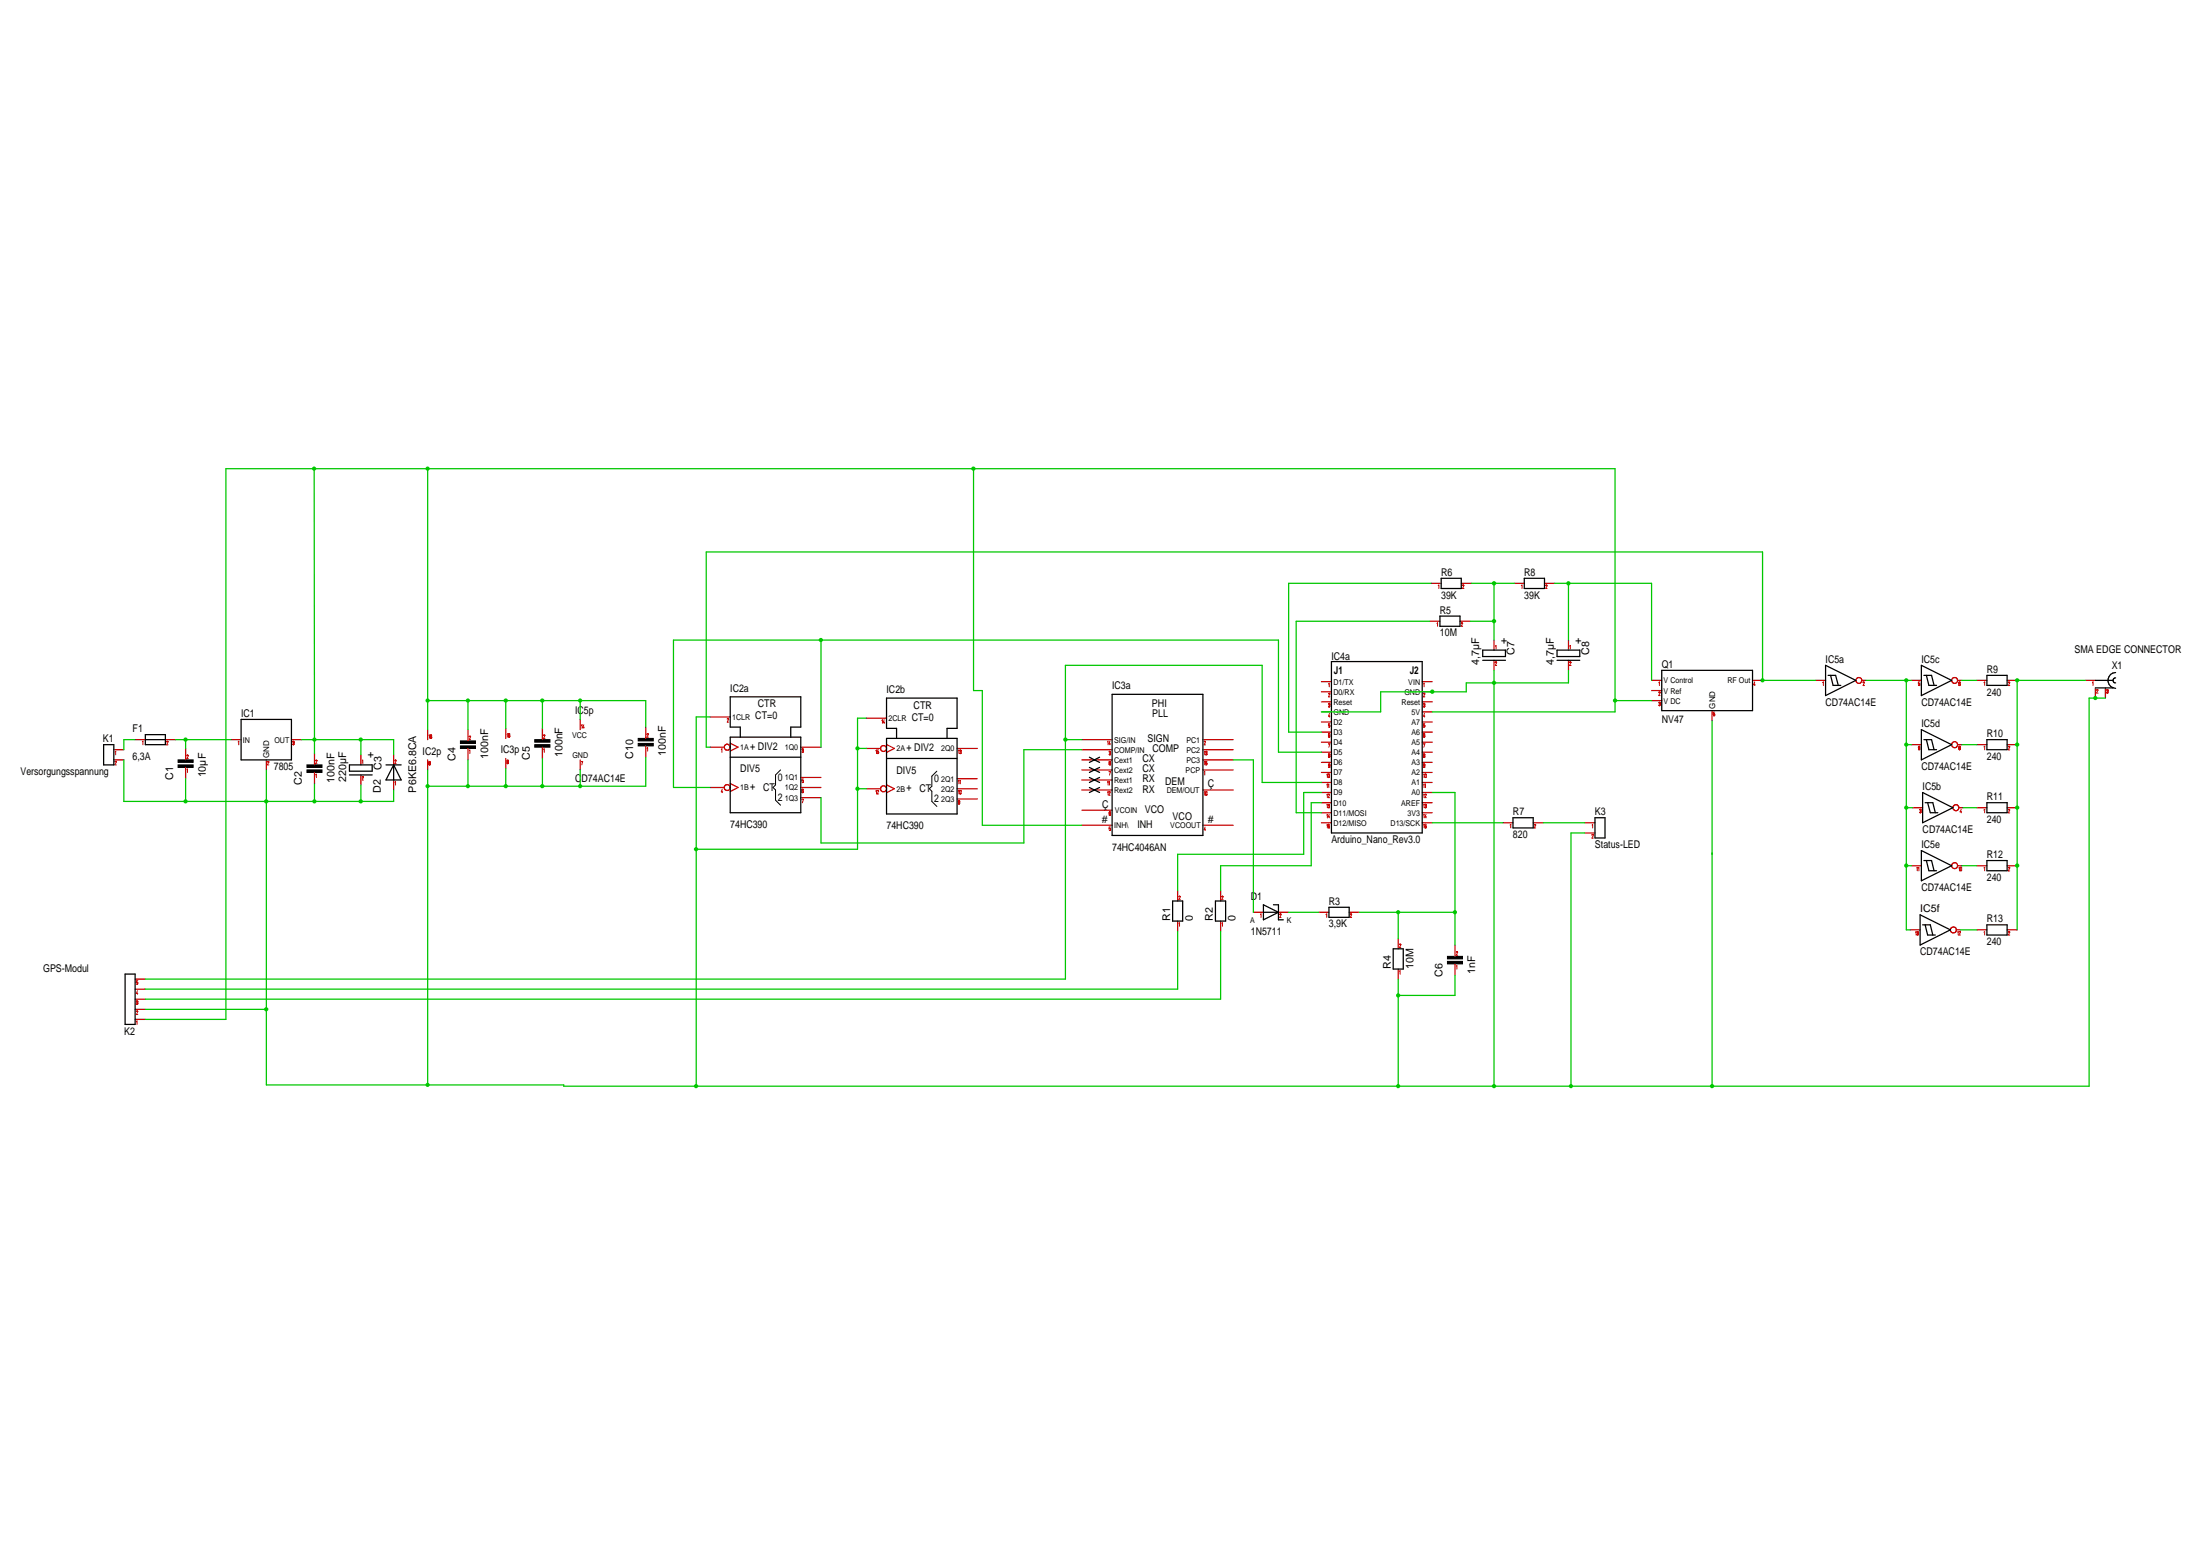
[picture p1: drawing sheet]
<svg xmlns="http://www.w3.org/2000/svg" width="297mm" height="210mm" viewBox="0 0 297 210" stroke-linecap="round" stroke-linejoin="round" font-family="sans-serif">
<g fill="none" stroke="#c70000" stroke-width=".17">
<path d="M193.2 78.7h1.4M197.3 78.7h1.4M204.4 78.7h1.4M208.5 78.7h1.4M18.2 99.8h1.4M22.3 99.8h1.4M31.2 99.8h1.4M39.3 99.8h1.4M57.7 98.5v1.3M63.2 98.5v1.5M68.3 98.3v1.4M73.2 98.3v1.5"/>
<path d="M78.3 97.1v1.4M87.2 98.1v1.6M95.9 96.8h2.7M117 96.9h2.7M146.1 99.8h4.1M162.4 99.8h4.1M178.4 98.8h1.4M178.4 97.5h1.4M178.4 96.1h1.4M178.4 94.7h1.4M178.4 93.4h1.4M178.4 92h1.4"/>
<path d="M192 98.8h1.4M192 97.5h1.4M192 96.1h1.4M192 94.7h1.4M192 93.4h1.4M192 92h1.4M193 83.9h1.4M197.1 83.9h1.4M201.7 86.4v1.4M201.7 89.1v1.4M211.8 86.4v1.4M211.8 89.1v1.4"/>
<path d="M223 91.8h1.4M223 94.6h1.4M223 93.2h1.4M231.2 95.9v1.4M236.6 91.8h1.4M245.1 91.8h1.4M251.4 91.8h.5M258.1 91.8h1.3M264.3 91.8h.6M266.9 91.8h1.4M271 91.8h1.4M281.6 91.8h1.3"/>
<path d="M282.9 92.9v1.3M284.3 92.9v1.3M15.4 102.6h1.3M15.4 101.2h1.3M25.1 101v1.6M25.1 103.6v1.5M36 102.6v1.3M42.5 101.7v1.6M42.5 104.3v1.5M48.7 101.9v1.4M48.7 104.6v1.4M53.1 101.9v1.4"/>
<path d="M53.1 105.3v1.3M57.7 102.6v1.3M63.2 101v1.6M68.3 102.4v1.4M73.2 100.9v1.5M78.3 102.6v1.3M87.2 100.7v1.5M95.9 106.3h1.9M95.9 100.9h1.9M98.6 105.8l1.1 .5-1.1 .5M98.6 100.3l1.1 .6-1.1 .5M108.1 107.7h2.7"/>
<path d="M108.1 106.3h2.7M108.1 104.9h2.7M108.1 100.9h2.7M117 106.5h1.9M117 101h1.9M119.7 105.9l1.1 .6-1.1 .5M119.7 100.5l1.1 .5-1.1 .6M129.2 107.8h2.8M129.2 106.5h2.8M129.2 105.1h2.8M129.2 101h2.8M146.1 102.6h4.1"/>
<path d="M146.1 101.2h4.1M146.1 106.6h4.1M146.1 105.3h4.1M146.1 109.4h4.1M146.1 103.9h4.1M146.1 111.4h4.1M162.4 102.6h4.1M162.4 101.2h4.1M162.4 106.6h4.1M162.4 103.9h4.1M162.4 111.4h4.1M178.4 111.1h1.4"/>
<path d="M178.4 100.2h1.4M178.4 101.5h1.4M178.4 102.9h1.4M178.4 104.3h1.4M178.4 105.6h1.4M178.4 109.7h1.4M178.4 108.4h1.4M178.4 107h1.4M192 111.1h1.4M192 100.2h1.4M192 101.5h1.4M192 102.9h1.4"/>
<path d="M192 104.3h1.4M192 105.6h1.4M192 109.7h1.4M192 108.4h1.4M192 107h1.4M202.9 111.1h1.4M207 111.1h1.4M214 111.1h1.3M214 112.4h1.3M258.1 116.9h1.3M258.1 100.5h1.3M258.2 109h1.4"/>
<path d="M264.3 116.9h.6M264.3 100.5h.6M264.5 109h.5M266.9 116.9h1.4M266.9 109h1.4M266.9 100.5h1.4M271 116.9h1.4M271 109h1.4M271 100.5h1.4M18.2 132.2h1.4M18.2 133.5h1.4M18.2 134.9h1.4"/>
<path d="M18.2 136.2h1.4M18.2 137.6h1.4M159 120.2v1.4M159 124.3v1.4M164.8 120.2v1.4M164.8 124.3v1.4M169.2 123.1h1.4M172.6 123.1h1.4M178.1 123.1h1.3M182.2 123.1h1.3M188.8 126.7v1.4M188.8 130.8v1.4"/>
<path d="M196.4 127.6v1.5M196.4 130.1v1.6M257.9 125.5h1.3M264.1 125.5h.6M266.9 125.5h1.4M271 125.5h1.4"/>
<circle cx="251" cy="91.9" r=".4"/>
<circle cx="263.9" cy="91.9" r=".4"/>
<circle cx="98.2" cy="100.9" r=".4"/>
<circle cx="98.2" cy="106.3" r=".4"/>
<circle cx="119.3" cy="101" r=".4"/>
<circle cx="119.3" cy="106.5" r=".4"/>
<circle cx="263.9" cy="116.9" r=".4"/>
<circle cx="263.9" cy="100.5" r=".4"/>
<circle cx="264.1" cy="109" r=".4"/>
<circle cx="263.7" cy="125.5" r=".4"/>
</g>
<g fill="none" stroke="#c70000" stroke-width=".14">
<path d="M194.2 79.1l.1-.1v.4M197.5 79v.1M197.5 79h.1M197.5 79h.2M197.7 79.1l-.2 .3h.2M197.7 79v.1M205.4 79.1l.1-.1v.4M208.7 79v.1M208.7 79h.1M208.7 79l.2 .1-.2 .3h.2M57.9 99.3l.1-.1v.5M58.3 99.3l-.1-.1-.1 .1v.3l.2 .1v-.3l-.2 .1"/>
<path d="M63.4 99.5l.1-.1-.1 .4h.1M68.5 99.1l.1-.1v.5M68.8 99.1v-.1l-.2 .1v.3l.2 .1v-.2h-.2M73.4 99.3v-.1l.2 .1-.2 .4h.2M78.5 97.9l.1-.1v.5M78.8 97.8l-.1 .4h.2M78.8 98.1v.2M87.3 99.1h.2l-.2 .4h.2M98.4 97h-.1l-.1 .1M98.4 97l-.2 .5h.2M98.4 97h.1M119 97.3l.1-.1v.4"/>
<path d="M119.4 97.2l-.2 .3h.2M119.4 97.4v.2M179.4 95.1l.1-.1h.1l-.2 .2M179.4 97.9h.2l-.1 .2h-.1M179.4 93.7h.2M179.4 92.3l.1-.1v.5M179.4 93.7h.1M179.5 95.2l.1 .2h-.1l-.1-.1M179.5 96.3l-.1 .4h.2M179.5 96.6v.2M179.6 99.1l-.1-.1-.1 .1v.4h.1l.1-.2h-.2M179.6 97.7h-.2v.3"/>
<path d="M179.6 93.7l-.2 .4h.2M179.6 93.7h.1M192.2 95.3l.1 .1h.1M192.2 99.3h.2v.2M192.2 93.7l.1-.1 .1 .1-.2 .4h.2M192.2 95.1l.1-.1v.1M192.2 97.9h.1l.1 .1v.1h-.2M192.2 93.7h.1M192.2 92.3l.1-.1v.5M192.3 95.2l.1 .2M192.3 96.3l-.1 .4h.2M192.3 96.6v.2"/>
<path d="M192.3 95.1v.1M192.4 95.4h.1M192.4 99.5h.1M192.4 99.1l-.1-.1-.1 .1v.4h.2M192.4 97.7h-.2v.3M194 84.2l.1-.1v.4M197.3 84.1v.1M197.3 84.1h.1M197.3 84.1h.2M197.5 84.1v.1M197.5 84.2l-.2 .3h.2M201.9 89.4h.2"/>
<path d="M201.9 89.4h.1M201.9 87.2l.1-.1v.5M202.1 89.4l-.2 .4h.2M202.1 89.4h.1M211.9 89.4l.1-.1 .1 .1-.2 .4h.2M211.9 87.2l.1-.1v.5M224 93.5h.1M224 95.2v.1M224 93.5h.2M224 92.2v-.1v.4M224 94.8v.1M224 95.3h.1"/>
<path d="M224 95l.2 .1-.1 .2M224 94.8h.1M224.1 94.8l.1 .1-.2 .1M224.2 93.5h.1M224.2 93.5l-.2 .4h.2M231.4 96.3h.1M231.4 96.3l-.1 .1M231.4 96.3l.1 .3h-.1M231.5 96.1h-.2v.3M236.9 92.1l-.1 .3h.2M236.9 92.3v.2M246.1 92.2l.1-.1v.4"/>
<path d="M251.5 92.2l.1-.1h.1l-.2 .4h.2M259 92.3h.2v.2h-.2M259.2 92.1h-.2v.2M264.6 92.1h.1M264.6 92.1h-.1v.4h.1l.1-.2h-.2M264.6 92.1l.1 .1M267.9 92.2l.1-.1v.4M271.2 92.2v-.1h.1l-.1 .4h.2M282.5 92.2l.1-.1v.4M283.3 93.2h.1M283.3 93.2l-.2-.1v.1M283.3 93.2l-.2 .4h.2"/>
<path d="M284.4 93.2l.2-.1v.2M284.4 93.2h.1M284.5 93.3h.1M284.6 93.3v.2h-.2M15.5 102.9l.1-.1h.1l-.2 .5h.2M15.5 101.5l.1-.1v.5M19.2 100.2l.1-.1v.4M22.5 100.2l.1-.1h.1l-.2 .4h.2M25.2 103.9l.1-.1v.5M25.4 102l-.2 .4h.2M25.4 102h.1M25.4 102l-.1-.1-.1 .1"/>
<path d="M32.2 100.2v-.1v.4M36.1 102.9l.1-.1h.1l-.2 .5h.2M39.5 100.2l.1-.1h.1l-.1 .2M39.6 100.3h.1M39.7 100.3h.1M39.7 100.3v.2l-.2-.1M42.6 102.7l.1-.1 .1 .1-.2 .4h.2M42.6 104.6l.1-.1v.5M48.9 102.7l.1-.1v.5M48.9 104.9l.1-.1 .1 .1-.2 .4h.2M48.9 104.9h.1M53.3 105.6l.1-.1v.5"/>
<path d="M53.3 102.6h.1l.1 .1-.2 .4h.2M53.3 102.6v.1M53.3 102.7h.1M57.9 102.9l.1-.1 .1 .1M57.9 102.9l.1 .1M57.9 102.9h.1M57.9 103v.1M58 103h.1M58 103h-.1M58 103l.1 .1-.1 .2-.1-.1v-.1M58.1 102.9h.1M58.1 102.9l-.1 .1"/>
<path d="M63.4 101.3v-.1v.5M68.5 102.6v.2a.2 .2 0 0 1 .1 .3l-.1-.1v-.1l.1-.1v-.2zM73.4 101.2l.1-.1v.5M78.5 102.8h.2l-.2 .5M87.3 101l.1-.1v.5M97.4 101.2l.1-.1v.5M97.5 106.5l-.1 .4h.2M97.5 106.8v.2M108.3 101.5h.2M108.3 108l.2-.1-.2 .5M108.3 105.4l.1-.1a.15 .15 0 0 1 .1 .2 .15 .15 0 0 1-.1 .1h-.1M108.3 106.7v.1"/>
<path d="M108.3 106.7h.1M108.4 101.3h.1M108.4 101.3l.1 .2M108.5 101.1h-.1l-.1 .1M108.5 106.6h-.2v.3l.1 .1 .1-.2-.2-.1M108.5 106.6h.1M108.5 101.1h.1M108.5 101.5h.1M108.5 101.1l-.1 .2M108.5 105.2h-.2v.3M118.2 106.8l.1-.1v.5M118.2 101.3l.1-.1v.5"/>
<path d="M118.4 106.7l.2 .1-.2 .4h.2M118.4 106.7h.1M118.4 106.7v.1M118.4 101.5h.2v.2h-.2M118.6 101.2h-.2v.3M129.4 108.4l.1 .1h.1M129.4 106.8l.1-.1v.5M129.4 101.3l.1-.1v.5M129.4 105.4l.1-.1v.5M129.6 108.5h.1M129.6 101.3v-.1l.2 .1-.1 .2 .1 .2h-.2v-.1M129.6 108.2l-.2 .1v-.2h.2v.4"/>
<path d="M129.6 105.4l.1-.1v.5M129.6 106.7h.2l-.1 .5-.1-.1zM149.5 100.2l.1-.1v.4M149.5 105.6l.1-.1v.5M149.5 107l.1-.1v.4M149.7 107l.1-.1h.1l-.2 .4h.2M149.7 105.6l.1-.1v.5M149.8 101.5l.1-.1v.2M149.8 104.2l.1-.1-.1 .5M149.8 101.6h.1M149.9 100.1l-.2 .3h.2M149.9 100.3v.2"/>
<path d="M149.9 101.6v.3l-.1-.1M149.9 101.6h.1M149.9 102.9v-.1h-.1v.4l.1 .1v-.3h-.1M149.9 109.8h-.1v-.2h.1v.4l-.1 .1v-.1M149.9 111.6h-.1v.3v-.1l.1 .1v.2h-.1M162.6 100.2v-.1h.2l-.2 .4h.2M162.6 102.9l.1-.1v.5M162.6 101.5l.1-.1v.5M162.6 104.2l.1-.1v.5M162.6 107l.1-.1v.4M162.7 111.6l-.1 .4h.2M162.7 111.9v.2"/>
<path d="M162.8 103.2h.1M162.8 101.5l.1-.1v.2M162.8 106.9h.2l-.1 .4h-.1zM162.8 103h.1M162.8 101.6h.1M162.9 101.6v.3l-.1-.1M162.9 101.6h.1M162.9 103h.1M162.9 103.2h.1M162.9 103v.2M163 102.8h-.2v.2M179.1 104.6l.1-.1v.5"/>
<path d="M179.1 105.9l.1-.1v.5M179.1 107.3l.1-.1v.5M179.1 108.6h.1v.5M179.1 110l.1-.1v.5M179.1 111.4l.1-.1v.5M179.3 108.6h.1h.1l-.1 .2M179.3 104.5h.2v.4l-.1 .1-.1-.1zM179.3 107.3l.1-.1 .1 .1-.2 .4h.2M179.3 105.9l.1-.1v.5M179.4 100.5l.2-.1-.2 .5M179.4 102v-.2h.2l-.1 .2M179.4 102v.2h.2l-.1-.2"/>
<path d="M179.4 102h.1M179.4 108.8h.1M179.5 110.2v.2M179.5 109.9l-.2 .4h.2M179.5 108.8h.1M179.5 111.3h-.2v.3l.1-.1h.1v.2h-.2M179.5 108.8v.2l-.2-.1M179.6 103.3l-.2 .1v-.3l.2 .1v.3l-.2 .1v-.1M192.2 100.5l.2-.1-.2 .5M192.2 103.5l.2 .1M192.2 104.6l.1-.1v.5M192.2 105.9l.1-.1v.5"/>
<path d="M192.2 107.3l.1-.1v.5M192.2 108.6h.1v.5M192.2 110l.1-.1v.5M192.2 111.4l.1-.1v.5M192.2 102v.2h.2l-.1-.2M192.2 102h.1M192.4 101.8h.1M192.4 103.5v.1M192.4 101.8h-.2v.2M192.4 101.8v.1M192.4 108.6h.1h.1l-.2 .2M192.4 101.9l-.1 .1"/>
<path d="M192.4 103.3l-.2 .1v-.3l.2 .1v.3M192.4 101.9h.1M192.4 107.3v-.1l.2 .1-.2 .4h.2M192.4 105.9l.1-.1v.5M192.4 104.5h.2v.4l-.1 .1-.1-.1zM192.5 108.8h.1M192.5 109.9l-.1 .4h.2M192.5 110.2v.2M192.6 108.8h.1M192.6 111.3h-.2v.3v-.1h.2v.2h-.2M192.6 108.8l-.1 .2-.1-.1M203.9 111.4l.1-.1v.5"/>
<path d="M207.2 111.3l.1 .1-.1 .4h.1M207.2 111.3h.1M207.2 111.3v.1M214.9 112.7l.1-.1 .1 .1-.2 .4h.2M214.9 111.4l.1-.1v.5M258.8 117.2l.1-.1v.5M259 117.2l.1-.1v.5M259 101.1v.1M259 100.8h.2v.4h-.2M259 100.8h.1M259 100.8v.2h.2M259 101.2h.1"/>
<path d="M259.2 109.3h.2l-.1 .2M259.2 109.3h.1M259.3 109.5h.1M259.3 109.5v.2l-.1-.1M264.5 117.2l.1-.1v.5M264.5 100.9h.1M264.5 101v.2h.1M264.6 100.7h.1M264.6 101.2h.1M264.6 100.7l-.1 .1v.1M264.6 100.7l.1 .1-.1 .1M264.6 101l.1 .2h-.1"/>
<path d="M264.7 117.1h.2l-.1 .4h-.1zM264.8 109.2l-.2 .4h.2M264.8 109.5v.2M267.9 100.8l.1-.1v.5M267.9 109.3l.1-.1v.5M267.9 117.2l.1-.1v.5M271.2 117.2l.1-.1-.1 .5h.2M271.3 100.8h.1M271.3 109.3h.1M271.3 100.8l-.1-.1v.1M271.3 109.3l-.1-.1v.1M271.3 109.3l-.1 .4h.2"/>
<path d="M271.3 100.8l-.1 .4h.2M18.4 132.6h.2v.2h-.2M18.4 135.2l.2-.1-.1 .2M18.4 135.2h.1M18.4 136.5h.1M18.4 136.5h.2M18.4 137.9l.1-.1v.5M18.5 135.3h.1M18.5 135.3l.1 .3-.2-.1M18.6 133.7l-.2 .4h.2M18.6 134v.2M18.6 136.5h.1"/>
<path d="M18.6 132.4h-.2v.3M18.6 136.5l-.2 .4h.2M159.2 121.1v-.1h.2l-.2 .5h.2M159.2 124.7l.1-.2v.5M165 121.1v-.1h.1l-.1 .5h.1M165 124.7l.1-.2v.5M170.2 123.5l.1-.1v.4M172.8 123.5l.1-.1h.1l-.2 .4h.2M179 123.5l.1-.1v.4M182.3 123.4h.1l.1 .1-.2 .3h.2M182.3 123.4h.1M182.3 123.4v.1"/>
<path d="M189 127.5h.1M189 131.1v-.1v.5M189 127.4l.1 .1M189 127.4v.1M189.1 127.5h.1M189.1 127.5l-.1 .4h.1M196.6 128.5h.2M196.6 128.5h.1M196.6 130.4l.1-.1v.5M196.8 128.5h.1M196.8 128.5l-.2 .4h.2M258.6 125.8h.1v.4"/>
<path d="M258.8 125.8h.2l-.1 .2M258.8 126.2h.2M258.8 126.1v.1M258.9 126h.1M258.9 126l.1 .2M259 126.2h.1M264.3 125.8h.1v.4M264.5 125.8h.2l-.2 .4h.2M267.9 125.8h.1v.4M271.2 125.8h.1l-.1 .4h.2"/>
</g>
<g fill="none" stroke="#000" stroke-width=".17">
<path d="M194.6 78.1h2.7v1.3h-2.7zM205.8 78.1h2.7v1.3h-2.7zM19.6 99.8h2.7M19.6 99.2h2.7v1.3h-2.7zM32.6 97.1h6.7v5.5h-6.7zM98.6 99.5h9.5v10.2h-9.5zM99.9 99.5v-1.4h-1.3v-4h9.5v4h-1.3v1.4M119.7 99.7h9.5v10.2h-9.5zM121.1 99.7v-1.4h-1.4v-4.1h9.5v4.1h-1.3v1.4M150.2 93.7h12.2v19.1h-12.2zM179.8 89.3h12.2v23.1h-12.2zM194.4 83.2h2.7v1.3h-2.7z"/>
<path d="M200.2 89.1h3.1M200.2 87.8h3.1v.8h-3.1zM210.2 89.1h3.1M210.2 87.8h3.1v.8h-3.1zM224.4 90.5h12.2v5.4h-12.2zM246.5 89.8l4.1 2-4.1 2.1zM246.8 91.2h1l.4 1.3M247.2 91.2l.3 1.3h1M259.4 89.8l4.1 2-4.1 2.1zM259.4 98.5l4.1 2-4.1 2.1zM259.8 99.8h1l.3 1.4M259.8 91.2h1l.3 1.3"/>
<path d="M260.1 99.8l.3 1.4h1.1M260.1 91.2l.3 1.3h1.1M268.3 91.2h2.7v1.3h-2.7zM268.3 99.8h2.7v1.4h-2.7zM282.9 92.9h2.4M282.9 91.8h2.4M285.6 90.8a1.07 1.07 0 0 0-1 1.1 1.07 1.07 0 0 0 1 1M285.6 91.5a.34 .34 0 0 0-.3 .3 .34 .34 0 0 0 .3 .4M14 100.5h1.4v2.8h-1.4zM47.2 103.3h3v.8h-3zM47.2 104.6h3M52.1 103.3h2.1"/>
<path d="M53.1 103.3l1.1 2h-2.1zM53.1 103.3v2M98.6 102.2h9.5M119.7 102.4h9.5M147.1 106.3l.7 .3M147.1 102.2l.7 .4M147.1 103.6l.7 .3M147.1 104.9l.7 .4M147.8 102.6l.7 .3M147.8 102.6l-.7 .3M147.8 103.9l.7 .4M147.8 103.9l-.7 .4"/>
<path d="M147.8 105.3l.7 .3M147.8 105.3l-.7 .3M147.8 106.6l.7 .4M147.8 106.6l-.7 .4M148.5 102.2l-.7 .4M148.5 103.6l-.7 .3M148.5 104.9l-.7 .4M148.5 106.3l-.7 .3M204.3 110.4h2.7v1.4h-2.7zM215.3 110.4h1.4v2.7h-1.4zM259.4 114.8l4.1 2.1-4.1 2zM259.6 107l4.1 2-4.1 2.1z"/>
<path d="M259.8 116.2h1l.3 1.3M259.9 108.4h1.1l.3 1.3M260.1 116.2l.3 1.3h1.1M260.3 108.4l.3 1.3h1M268.3 108.4h2.7v1.3h-2.7zM268.3 116.2h2.7v1.3h-2.7zM16.9 131.5h1.3v6.8h-1.3zM158.3 121.6h1.4v2.7h-1.4zM164.1 121.6h1.4v2.7h-1.4zM170.6 122.1l2 1-2 1.1zM170.6 123.1h2M171.9 122.1h.7v2.1h.7"/>
<path d="M179.4 122.5h2.8v1.3h-2.8zM188.1 128.1h1.4v2.7h-1.4zM259.2 123.5l4.1 2-4.1 2.1zM259.6 124.8h1l.4 1.4M259.9 124.8l.4 1.4h1M268.3 124.8h2.7v1.4h-2.7z"/>
</g>
<path d="M24 102.6h2.1v.3h-2.1zM24 103.3h2.1v.3h-2.1zM41.4 103.3h2.1v.3h-2.1zM41.4 103.9h2.1v.4h-2.1zM62.2 100h2v.4h-2zM62.2 100.7h2v.3h-2zM72.2 99.8h2.1v.4h-2.1zM72.2 100.5h2.1v.4h-2.1zM86.2 99.7h2v.3h-2zM86.2 100.4h2v.3h-2zM195.4 129.1h2.1v.3h-2.1zM195.4 129.8h2.1v.3h-2.1z" fill="#000" stroke="#000" stroke-width=".14"/>
<path d="M105.4 103.9l-.7 .7v1.4l-.3 .3 .3 .3v1.4l.7 .7M126.5 104.1l-.7 .7v1.3l-.3 .4 .3 .3v1.4l.7 .7" fill="none" stroke="#000" stroke-width=".14"/>
<circle cx="272.3" cy="109" r=".29" fill="#00c700"/>
<path d="M272.4 109v7.9" fill="none" stroke="#00c700" stroke-width=".17"/>
<circle cx="272.3" cy="91.8" r=".29" fill="#00c700"/>
<path d="M272.4 91.8h9.2" fill="none" stroke="#00c700" stroke-width=".17"/>
<circle cx="272.4" cy="116.8" r=".3" fill="#00c700"/>
<path d="M272.4 116.9v8.6" fill="none" stroke="#00c700" stroke-width=".17"/>
<circle cx="272.3" cy="100.5" r=".29" fill="#00c700"/>
<path d="M264.9 91.8h2M272.4 91.8v17.2M264.9 100.5h2M264.9 116.9h2M265 109h1.9M264.7 125.5h2.2" fill="none" stroke="#00c700" stroke-width=".17"/>
<circle cx="257.4" cy="109" r=".29" fill="#00c700"/>
<path d="M257.4 100.5v8.5h.8M257.4 125.5h.5" fill="none" stroke="#00c700" stroke-width=".17"/>
<circle cx="257.4" cy="116.8" r=".29" fill="#00c700"/>
<path d="M257.4 116.9v8.6" fill="none" stroke="#00c700" stroke-width=".17"/>
<circle cx="257.4" cy="91.8" r=".29" fill="#00c700"/>
<path d="M258.1 91.8h-.7v8.7h.7" fill="none" stroke="#00c700" stroke-width=".17"/>
<circle cx="257.4" cy="100.5" r=".29" fill="#00c700"/>
<path d="M251.9 91.8h5.5M257.4 109v7.9h.7" fill="none" stroke="#00c700" stroke-width=".17"/>
<path d="M42.4 99.8h.1" fill="none" stroke="#f0f" stroke-width=".17"/>
<circle cx="78.3" cy="94.6" r=".29" fill="#00c700"/>
<path d="M78.3 94.6h8.9v3.5" fill="none" stroke="#00c700" stroke-width=".17"/>
<circle cx="73.2" cy="94.6" r=".29" fill="#00c700"/>
<path d="M63.2 94.6h5.1v3.7" fill="none" stroke="#00c700" stroke-width=".17"/>
<circle cx="57.7" cy="94.6" r=".29" fill="#00c700"/>
<path d="M40.7 99.8h1.8v1.9M57.7 94.6v3.9" fill="none" stroke="#00c700" stroke-width=".17"/>
<circle cx="42.5" cy="99.8" r=".29" fill="#00c700"/>
<path d="M57.7 63.3h-15.3l.1 36.5" fill="none" stroke="#00c700" stroke-width=".17"/>
<circle cx="57.7" cy="63.3" r=".29" fill="#00c700"/>
<path d="M57.7 94.6h5.5v3.9" fill="none" stroke="#00c700" stroke-width=".17"/>
<circle cx="63.2" cy="94.6" r=".29" fill="#00c700"/>
<path d="M68.3 94.6h4.9v3.7" fill="none" stroke="#00c700" stroke-width=".17"/>
<circle cx="68.3" cy="94.6" r=".29" fill="#00c700"/>
<path d="M57.7 63.3h73.7M223 94.6h-4.9v1.5h-24.7" fill="none" stroke="#00c700" stroke-width=".17"/>
<circle cx="218.1" cy="94.6" r=".29" fill="#00c700"/>
<path d="M42.4 63.3h-11.9v74.3h-10.9" fill="none" stroke="#00c700" stroke-width=".17"/>
<g fill="#00c700">
<circle cx="42.4" cy="63.3" r=".29"/>
<circle cx="131.4" cy="63.3" r=".29"/>
</g>
<path d="M57.7 63.3v31.3M42.4 99.8h10.7v2.1M48.7 99.8v2.1" fill="none" stroke="#00c700" stroke-width=".17"/>
<circle cx="48.7" cy="99.8" r=".29" fill="#00c700"/>
<path d="M193.2 78.7h-19.2v20.1h4.4M223 78.7v13.1M18.2 99.8h-1.5v1.4M73.2 94.6h5.1v2.5M193 83.9h-18v25.8h3.4M218.1 94.6v-31.3h-86.7v29.9h1.2v18.2h13.5M178.4 107h-2.4v8.3h-17v4.9M178.4 108.4h-1.4v8.5h-12.2v3.3M193.4 111.1h9.5M208.4 111.1h5.6M159 125.7v7.8h-139.4M164.8 125.7v9.2h-145.2" fill="none" stroke="#00c700" stroke-width=".17"/>
<circle cx="211.8" cy="78.7" r=".29" fill="#00c700"/>
<path d="M209.9 78.7h13.1M211.8 78.7v7.7" fill="none" stroke="#00c700" stroke-width=".17"/>
<circle cx="201.7" cy="78.7" r=".3" fill="#00c700"/>
<path d="M201.7 78.7h2.7" fill="none" stroke="#00c700" stroke-width=".17"/>
<circle cx="201.7" cy="83.8" r=".3" fill="#00c700"/>
<path d="M198.7 78.7h3v7.7M198.5 83.9h3.2" fill="none" stroke="#00c700" stroke-width=".17"/>
<circle cx="25.1" cy="99.8" r=".29" fill="#00c700"/>
<path d="M23.7 99.8h7.5M25.1 99.8v1.2M193.4 107h3" fill="none" stroke="#00c700" stroke-width=".17"/>
<circle cx="196.4" cy="123.1" r=".29" fill="#00c700"/>
<path d="M196.4 107v20.6" fill="none" stroke="#00c700" stroke-width=".17"/>
<circle cx="188.8" cy="123.1" r=".29" fill="#00c700"/>
<path d="M143.8 99.8v32.4M166.5 102.6h2.7v20.5M174 123.1h4.1M183.5 123.1h12.9M188.8 123.1v3.6" fill="none" stroke="#00c700" stroke-width=".17"/>
<circle cx="143.8" cy="99.8" r=".29" fill="#00c700"/>
<path d="M146.1 99.8h-2.3v-10h26.6v15.8h8M19.6 132.2h124.2" fill="none" stroke="#00c700" stroke-width=".17"/>
<circle cx="238" cy="91.8" r=".29" fill="#00c700"/>
<path d="M172.6 86.4v15.1h5.8M245.1 91.8h-7.1v-17.3h-142.6v26.4h.5M146.1 101.2h-7.9v12.6h-27.4v-6.1" fill="none" stroke="#00c700" stroke-width=".17"/>
<circle cx="110.8" cy="86.4" r=".29" fill="#00c700"/>
<path d="M110.8 86.4v14.5M172.6 86.4h-81.7v19.9h5M282.9 94.2h-.8v52.4h-50.9" fill="none" stroke="#00c700" stroke-width=".17"/>
<path d="M42.4 108.2h.1" fill="none" stroke="#f0f" stroke-width=".17"/>
<circle cx="78.3" cy="106.1" r=".29" fill="#00c700"/>
<path d="M87.2 102.2v3.9h-8.9" fill="none" stroke="#00c700" stroke-width=".17"/>
<circle cx="73.2" cy="106.1" r=".29" fill="#00c700"/>
<path d="M78.3 103.9v2.2h-5.1M94 114.6v32M57.7 146.5h18.4v.1h112.7" fill="none" stroke="#00c700" stroke-width=".17"/>
<g fill="#00c700">
<circle cx="94" cy="146.6" r=".29"/>
<circle cx="94" cy="114.6" r=".29"/>
</g>
<path d="M282.9 94.2h1.4" fill="none" stroke="#00c700" stroke-width=".17"/>
<g fill="#00c700">
<circle cx="282.9" cy="94.2" r=".29"/>
<circle cx="212.1" cy="146.6" r=".29"/>
</g>
<path d="M214 112.4h-1.9v34.2h-10.4" fill="none" stroke="#00c700" stroke-width=".17"/>
<circle cx="35.9" cy="136.2" r=".29" fill="#00c700"/>
<path d="M201.7 92.2v54.4M36 108.2v28h-16.4" fill="none" stroke="#00c700" stroke-width=".17"/>
<g fill="#00c700">
<circle cx="201.7" cy="146.6" r=".29"/>
<circle cx="201.7" cy="92.2" r=".29"/>
</g>
<path d="M188.8 132.2v14.4M196.4 131.7v2.7h-7.6M212.1 146.6h19.1" fill="none" stroke="#00c700" stroke-width=".17"/>
<circle cx="42.5" cy="108.2" r=".29" fill="#00c700"/>
<path d="M63.2 102.6v3.5h-5.5" fill="none" stroke="#00c700" stroke-width=".17"/>
<circle cx="57.7" cy="146.4" r=".29" fill="#00c700"/>
<path d="M57.7 103.9v2.2" fill="none" stroke="#00c700" stroke-width=".17"/>
<circle cx="57.7" cy="106.1" r=".29" fill="#00c700"/>
<path d="M63.2 106.1h5.1" fill="none" stroke="#00c700" stroke-width=".17"/>
<circle cx="63.2" cy="106.1" r=".29" fill="#00c700"/>
<path d="M68.3 103.8v2.3h4.9" fill="none" stroke="#00c700" stroke-width=".17"/>
<circle cx="68.3" cy="106.1" r=".29" fill="#00c700"/>
<path d="M36 103.9v4.3h6.5v-2.4M73.2 102.4v3.7M36 136.2v10.3h21.7" fill="none" stroke="#00c700" stroke-width=".17"/>
<g fill="#00c700">
<circle cx="35.9" cy="108.2" r=".29"/>
<circle cx="188.8" cy="134.4" r=".29"/>
<circle cx="188.8" cy="146.6" r=".29"/>
</g>
<path d="M25.1 108.2h10.9" fill="none" stroke="#00c700" stroke-width=".17"/>
<circle cx="25.1" cy="108.2" r=".29" fill="#00c700"/>
<path d="M201.7 90.5v1.7h10.1v-1.7M231.2 97.3v49.3M16.7 102.6v5.6h8.4v-3.1M188.8 146.6h12.9" fill="none" stroke="#00c700" stroke-width=".17"/>
<circle cx="231.2" cy="146.6" r=".29" fill="#00c700"/>
<path d="M201.7 92.2h-3.7v1.2" fill="none" stroke="#00c700" stroke-width=".17"/>
<circle cx="193.4" cy="93.4" r=".3" fill="#00c700"/>
<path d="M198 93.4h-11.6v2.7h-8M42.4 108.2h10.7M48.7 106v2.2M57.7 106.1v40.4" fill="none" stroke="#00c700" stroke-width=".17"/>
<circle cx="48.7" cy="108.2" r=".29" fill="#00c700"/>
<path d="M53.1 106.6v1.6" fill="none" stroke="#00c700" stroke-width=".17"/>
<circle cx="115.8" cy="101" r=".29" fill="#00c700"/>
<path d="M115.8 96.9v4.1h1.2" fill="none" stroke="#00c700" stroke-width=".17"/>
<circle cx="115.8" cy="106.5" r=".29" fill="#00c700"/>
<path d="M95.9 96.8h-1.9v17.8h21.8v-13.6M115.8 96.9h1.2M115.8 106.5h1.2" fill="none" stroke="#00c700" stroke-width=".17"/>
<g font-size="1.4">
<text x="194.6" y="77.7">R6</text>
<text x="205.8" y="77.7">R8</text>
<text x="194.4" y="82.8">R5</text>
<text x="194.6" y="80.8">39K</text>
<text x="205.8" y="80.8">39K</text>
<text x="179.8" y="89">IC4a</text>
<text x="194.4" y="85.9">10M</text>
<text x="199.7" y="89.7" transform="rotate(-90 199.7 89.7)">4,7µF</text>
<text x="203.5" y="86.9" transform="rotate(-90 203.5 86.9)">+</text>
<text x="204.5" y="88.4" transform="rotate(-90 204.5 88.4)">C7</text>
<text x="209.8" y="89.7" transform="rotate(-90 209.8 89.7)">4,7µF</text>
<text x="213.5" y="86.9" transform="rotate(-90 213.5 86.9)">+</text>
<text x="214.5" y="88.4" transform="rotate(-90 214.5 88.4)">C8</text>
<text x="246.5" y="89.5">IC5a</text>
<text x="259.4" y="89.5">IC5c</text>
<text x="280.1" y="88.1">SMA EDGE CONNECTOR</text>
<text x="98.6" y="93.4">IC2a</text>
<text x="102.3" y="95.5">CTR</text>
<text x="119.7" y="93.6">IC2b</text>
<text x="123.4" y="95.7">CTR</text>
<text x="150.2" y="93">IC3a</text>
<text x="155.5" y="95.5">PHI</text>
<text x="180.1" y="91">J1</text>
<text x="190.3" y="91">J2</text>
<text x="224.4" y="90.2">Q1</text>
<text x="246.5" y="95.2">CD74AC14E</text>
<text x="259.4" y="95.2">CD74AC14E</text>
<text x="268.3" y="93.9">240</text>
<text x="268.3" y="90.8">R9</text>
<text x="285.1" y="90.3">X1</text>
<text x="13.9" y="100.2">K1</text>
<text x="17.9" y="98.8">F1</text>
<text x="32.6" y="96.8">IC1</text>
<text x="57.1" y="101.9">IC2p</text>
<text x="67.6" y="101.7">IC3p</text>
<text x="77.7" y="96.4">IC5p</text>
<text x="101.3" y="101.2">+ DIV2</text>
<text x="102" y="97.1">CT=0</text>
<text x="122.4" y="101.4">+ DIV2</text>
<text x="123.1" y="97.3">CT=0</text>
<text x="154.9" y="100.2">SIGN</text>
<text x="155.6" y="96.8">PLL</text>
<text x="155.6" y="101.5">COMP</text>
<text x="224.4" y="97.6">NV47</text>
<text x="259.4" y="98.1">IC5d</text>
<text x="268.3" y="99.5">R10</text>
<text x="2.8" y="104.6">Versorgungsspannung</text>
<text x="17.9" y="102.6">6,3A</text>
<text x="23.4" y="105.3" transform="rotate(-90 23.4 105.3)">C1</text>
<text x="27.8" y="104.9" transform="rotate(-90 27.8 104.9)">10µF</text>
<text x="37" y="103.9">7805</text>
<text x="40.7" y="106" transform="rotate(-90 40.7 106)">C2</text>
<text x="45.2" y="105.6" transform="rotate(-90 45.2 105.6)">100nF</text>
<text x="46.7" y="105.5" transform="rotate(-90 46.7 105.5)">220µF</text>
<text x="50.5" y="102.4" transform="rotate(-90 50.5 102.4)">+</text>
<text x="51.4" y="107" transform="rotate(-90 51.4 107)">D2</text>
<text x="51.5" y="103.9" transform="rotate(-90 51.5 103.9)">C3</text>
<text x="56.2" y="107" transform="rotate(-90 56.2 107)">P6KE6.8CA</text>
<text x="61.5" y="102.7" transform="rotate(-90 61.5 102.7)">C4</text>
<text x="65.9" y="102.4" transform="rotate(-90 65.9 102.4)">100nF</text>
<text x="71.5" y="102.6" transform="rotate(-90 71.5 102.6)">C5</text>
<text x="75.9" y="102.2" transform="rotate(-90 75.9 102.2)">100nF</text>
<text x="77.7" y="105.6">CD74AC14E</text>
<text x="85.5" y="102.4" transform="rotate(-90 85.5 102.4)">C10</text>
<text x="89.9" y="102" transform="rotate(-90 89.9 102)">100nF</text>
<text x="99.9" y="104.3">DIV5</text>
<text x="101.3" y="106.6">+</text>
<text x="103" y="106.8">CT</text>
<text x="105" y="105.4">0</text>
<text x="121.1" y="104.4">DIV5</text>
<text x="122.4" y="106.8">+</text>
<text x="124.1" y="106.9">CT</text>
<text x="126.1" y="105.5">0</text>
<text x="154.2" y="107">RX</text>
<text x="154.2" y="105.6">RX</text>
<text x="154.2" y="104.3">CX</text>
<text x="154.2" y="102.9">CX</text>
<text x="157.3" y="106">DEM</text>
<text x="163.1" y="106.3">Ç</text>
<text x="259.4" y="103.9">CD74AC14E</text>
<text x="259.6" y="106.6">IC5b</text>
<text x="268.3" y="102.6">240</text>
<text x="98.6" y="111.8">74HC390</text>
<text x="105" y="108.1">2</text>
<text x="119.7" y="111.9">74HC390</text>
<text x="126.1" y="108.3">2</text>
<text x="148.8" y="111.1">#</text>
<text x="148.8" y="109">Ç</text>
<text x="153.6" y="111.8">INH</text>
<text x="154.6" y="109.7">VCO</text>
<text x="158.3" y="110.7">VCO</text>
<text x="163.1" y="111.1">#</text>
<text x="179.8" y="113.8">Arduino_Nano_Rev3.0</text>
<text x="204.3" y="113.1">820</text>
<text x="204.3" y="110">R7</text>
<text x="215.3" y="110">K3</text>
<text x="259.6" y="112.4">CD74AC14E</text>
<text x="268.3" y="111.1">240</text>
<text x="268.3" y="108">R11</text>
<text x="150.2" y="114.8">74HC4046AN</text>
<text x="215.3" y="114.5">Status-LED</text>
<text x="259.4" y="114.5">IC5e</text>
<text x="268.3" y="118.9">240</text>
<text x="268.3" y="115.8">R12</text>
<text x="158" y="124.3" transform="rotate(-90 158 124.3)">R1</text>
<text x="161.1" y="124.3" transform="rotate(-90 161.1 124.3)">0</text>
<text x="163.8" y="124.3" transform="rotate(-90 163.8 124.3)">R2</text>
<text x="166.8" y="124.3" transform="rotate(-90 166.8 124.3)">0</text>
<text x="168.9" y="121.5">D1</text>
<text x="179.4" y="125.2">3,9K</text>
<text x="179.4" y="122.1">R3</text>
<text x="259.2" y="123.1">IC5f</text>
<text x="259.4" y="120.2">CD74AC14E</text>
<text x="268.3" y="124.5">R13</text>
<text x="5.8" y="131.2">GPS-Modul</text>
<text x="168.9" y="126.2">1N5711</text>
<text x="187.8" y="130.8" transform="rotate(-90 187.8 130.8)">R4</text>
<text x="190.8" y="130.8" transform="rotate(-90 190.8 130.8)">10M</text>
<text x="194.8" y="131.8" transform="rotate(-90 194.8 131.8)">C6</text>
<text x="199.2" y="131.5" transform="rotate(-90 199.2 131.5)">1nF</text>
<text x="259.2" y="128.9">CD74AC14E</text>
<text x="268.3" y="127.6">240</text>
<text x="16.8" y="139.7">K2</text>
</g>
<g font-size="1.1">
<text x="180" y="92.4">D1/TX</text>
<text x="180" y="93.8">D0/RX</text>
<text x="180" y="95.1">Reset</text>
<text x="189.2" y="95.1">Reset</text>
<text x="189.6" y="93.8">GND</text>
<text x="190.1" y="92.4">VIN</text>
<text x="224.6" y="95">V DC</text>
<text x="224.6" y="93.6">V Ref</text>
<text x="224.6" y="92.2">V Control</text>
<text x="231.6" y="95.7" transform="rotate(-90 231.6 95.7)">GND</text>
<text x="233.2" y="92.2">RF Out</text>
<text x="32.8" y="100.2">IN</text>
<text x="37" y="100.2">OUT</text>
<text x="77.2" y="99.6">VCC</text>
<text x="98.8" y="97.2">1CLR</text>
<text x="99.9" y="101.3">1A</text>
<text x="106" y="101.3">1Q0</text>
<text x="120" y="97.3">2CLR</text>
<text x="121" y="101.4">2A</text>
<text x="127.1" y="101.4">2Q0</text>
<text x="150.4" y="100.2">SIG/IN</text>
<text x="150.4" y="101.6">COMP/IN</text>
<text x="160.2" y="101.6">PC2</text>
<text x="160.2" y="100.2">PC1</text>
<text x="180" y="96.5">GND</text>
<text x="180" y="97.9">D2</text>
<text x="180" y="99.2">D3</text>
<text x="180" y="100.6">D4</text>
<text x="180" y="101.9">D5</text>
<text x="190.6" y="99.2">A6</text>
<text x="190.6" y="97.9">A7</text>
<text x="190.6" y="96.5">5V</text>
<text x="190.6" y="101.9">A4</text>
<text x="190.6" y="100.6">A5</text>
<text x="36.4" y="102.3" transform="rotate(-90 36.4 102.3)">GND</text>
<text x="77.3" y="102.3">GND</text>
<text x="99.9" y="106.7">1B</text>
<text x="106" y="106.7">1Q2</text>
<text x="106" y="105.3">1Q1</text>
<text x="121" y="106.9">2B</text>
<text x="127.1" y="106.9">2Q2</text>
<text x="127.1" y="105.5">2Q1</text>
<text x="150.4" y="107">Rext2</text>
<text x="150.4" y="105.7">Rext1</text>
<text x="150.4" y="104.3">Cext2</text>
<text x="150.4" y="103">Cext1</text>
<text x="157.5" y="107">DEM/OUT</text>
<text x="160.1" y="104.3">PCP</text>
<text x="160.2" y="103">PC3</text>
<text x="180" y="103.3">D6</text>
<text x="180" y="104.7">D7</text>
<text x="180" y="106">D8</text>
<text x="180" y="107.4">D9</text>
<text x="190.6" y="107.4">A0</text>
<text x="190.6" y="106">A1</text>
<text x="190.6" y="104.7">A2</text>
<text x="190.6" y="103.3">A3</text>
<text x="106" y="108.1">1Q3</text>
<text x="127.1" y="108.2">2Q3</text>
<text x="150.4" y="111.8">INH\</text>
<text x="150.5" y="109.8">VCOIN</text>
<text x="158" y="111.8">VCOOUT</text>
<text x="180" y="111.5">D12/MISO</text>
<text x="180" y="110.1">D11/MOSI</text>
<text x="180" y="108.8">D10</text>
<text x="187.7" y="111.5">D13/SCK</text>
<text x="189.2" y="108.8">AREF</text>
<text x="190.1" y="110.1">3V3</text>
<text x="168.8" y="124.6">A</text>
<text x="173.8" y="124.6">K</text>
</g>
</svg>
